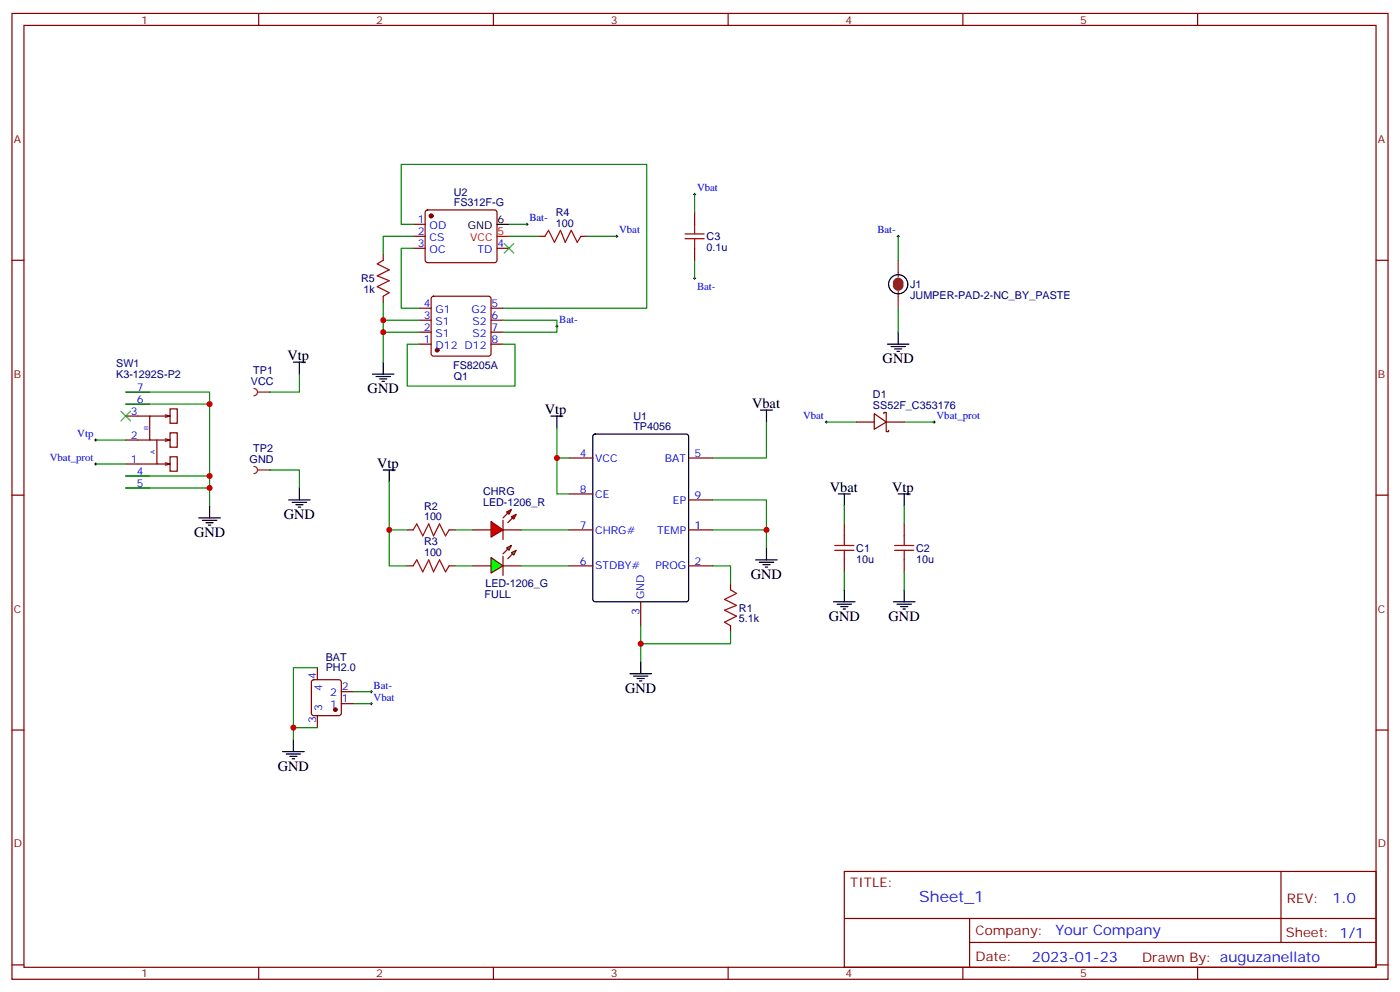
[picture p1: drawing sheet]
<svg xmlns="http://www.w3.org/2000/svg" width="412mm" height="292mm" viewBox="0 0 412 292" stroke-linecap="round" stroke-linejoin="round" font-family="sans-serif">
<g fill="none" stroke="#870000" stroke-width=".35">
<path d="M3.5 4h405.4v284.3h-405.4zM7.1 7.5h398.2v277.3h-398.2zM76.2 4v3.5M145.3 4v3.5M214.5 4v3.5M283.6 4v3.5M352.8 4v3.5M3.5 76.6h3.6M405.3 76.6h3.6M167.6 134.8h7M202.8 134.8h7.1M3.5 145.8h3.6"/>
<path d="M167.6 156h7M167.6 145.4h7M202.8 156h7.1M202.8 147.2h7.1M405.3 145.8h3.6M167.6 166.6h7M188.7 177.2v7M202.8 166.6h7.1M3.5 214.9h3.6M405.3 214.9h3.6M248.7 256.5h156.6v28.3h-156.6zM377.3 256.6v20.8"/>
<path d="M248.7 270.4h156.5M285.6 277.4h119.6M285.6 270.4v14.1M3.5 284.1h3.6M76.2 284.8v3.5M145.3 284.8v3.5M214.5 284.8v3.5M283.6 284.8v3.5M352.8 284.8v3.5M405.3 284.1h3.6"/>
</g>
<path d="M174.9 128l.4-.2h26.8l.7 .4v48.3l-.4 .6-27.1 .1-.6-.5-.1-48.2z" fill="none" stroke="#000" stroke-width=".35"/>
<path d="M74.8 114.4a1.06 1.06 0 0 1 1 1 1.06 1.06 0 0 1-1 1.1M75.8 115.4h3.6" fill="none" stroke="#8c2424" stroke-width=".35"/>
<circle cx="79.4" cy="115.4" r=".18" fill="#8c2424"/>
<path d="M74.8 137.3a1.06 1.06 0 0 1 1 1.1 1.06 1.06 0 0 1-1 1M75.8 138.4h3.6" fill="none" stroke="#8c2424" stroke-width=".35"/>
<circle cx="79.4" cy="138.4" r=".18" fill="#8c2424"/>
<g fill="none" stroke="#000" stroke-width=".35">
<path d="M86.4 106.6h3.6M88.2 106.6v3.5M162.3 122.5h3.5M164 122.5v3.5M224 120.7h3.5M225.8 120.7v3.5M85 147.2h6.4M86.1 147.9h4.2M87.1 148.6h2.2M87.8 149.3h.7M88.2 143.7v3.5M222.6 164.8h6.4"/>
<path d="M223.7 165.5h4.2M224.7 166.2h2.1M225.4 166.9h.7M225.8 161.3v3.5M185.6 198.3h6.3M186.6 199h4.3M187.7 199.7h2.1M188.7 194.8v3.5M188.4 200.4h.7"/>
</g>
<path d="M88.2 110.1v5.3h-8.8M79.4 138.4h8.8v5.3M164 126v8.8h3.6M225.8 124.2v10.6h-15.9M209.9 156h15.9v5.3M209.9 166.6h5.3v5.3M188.7 184.2v10.6M215.2 186v3.5h-26.5" fill="none" stroke="#008700" stroke-width=".35"/>
<path d="M215.2 173.6l1.8 1.1-3.6 1.8 3.6 1.7-3.6 1.4 3.6 1.8-3.6 1.8 1.8 1" fill="none" stroke="#a10000" stroke-width=".35"/>
<path d="M139.3 166.6h5.3M148.2 166.6h5.3M215.2 171.9v1.7M215.2 184.2v1.8" fill="none" stroke="#870000" stroke-width=".35"/>
<path d="M27.9 136.6h.7M28.2 136.2v.7M243.1 124.2h.7M243.4 123.9v.7M274.8 124.2h.7M275.2 123.9v.7" fill="none" stroke="#000" stroke-width=".29"/>
<g fill="#0f0" stroke="#870000" stroke-width=".35">
<path d="M150.6 162.7l1.4-.7-.7 1.4z"/>
<path d="M149.2 161.3l1.4-.7-.7 1.4z"/>
</g>
<g fill="#870000" stroke="#870000" stroke-width=".35">
<path d="M149.6 164.5l1.4-1.4z"/>
<path d="M148.2 163.1l1.4-1.5z"/>
</g>
<path d="M148.2 163.8v5.6z" fill="#f00" stroke="#870000" stroke-width=".35"/>
<path d="M144.6 164.1l3.6 2.5-3.6 2.1z" fill="#0f0" stroke="#870000" stroke-width=".35"/>
<path d="M164 134.8v10.6h3.6" fill="none" stroke="#008700" stroke-width=".35"/>
<g fill="#f00" stroke="#870000" stroke-width=".35">
<path d="M144.6 153.5l3.6 2.5-3.6 2.1z"/>
<path d="M148.2 153.2v5.6z"/>
</g>
<g fill="#870000" stroke="#870000" stroke-width=".35">
<path d="M149.6 151.1l-1.4 1.4z"/>
<path d="M149.6 153.9l1.4-1.4z"/>
</g>
<g fill="#f00" stroke="#870000" stroke-width=".35">
<path d="M149.2 150.7l1.4-.7-.7 1.4z"/>
<path d="M150.6 152.1l1.4-.7-.7 1.4z"/>
</g>
<g fill="none" stroke="#870000" stroke-width=".35">
<path d="M112.9 74.9v1.7M121.7 66h3.5M121.7 69.6h3.5M121.7 73.1h3.5M125.5 62l.4-.2h19.8l.5 .2 .2 .5-.1 14.4-.6 .4h-20l-.5-.7v-14.1zM146.4 73.1h3.5M158.7 69.6h1.8M171.1 69.6h1.8M204.6 62.5v3.5M204.6 73.1v3.5M112.9 87.2v1.8M123.5 97.8h3.5"/>
<path d="M123.5 94.3h3.5M123.5 90.7h3.5M127.2 87.4l.5-.2h16.2l.5 .2 .2 .5v16.2l-.2 .5-.5 .2h-16.2l-.5-.2-.2-.5v-16.2zM144.6 97.8h3.6M144.6 94.3h3.6M144.6 90.7h3.6M37 119h7.1M37 115.4h7.1M123.5 101.3h3.5M144.6 101.3h3.6M37 122.5h7.1M37 129.5h7.1"/>
<path d="M37 136.6h9.2M46.2 129.5v7.1h3.9M48.7 136.2l1.4 .4M48.7 129.2l1.4 .3M48.7 122.1l1.4 .4M50.1 134.5h2.1v4.2h-2.1zM50.1 127.4h2.1v4.3h-2.1zM50.1 120.4h2.1v4.2h-2.1zM50.1 122.5h-6v7h6M50.1 136.6l-1.4 .3M50.1 129.5l-1.4 .4M50.1 122.5l-1.4 .3"/>
<path d="M252.2 124.2h5.3M257.5 121.8l3.6 2.4-3.6 2.2zM260.3 121.8v-.4h.8v5.7h.7v-.4M261.1 124.2h5.2M37 140.1h7.1M37 143.7h7.1M119.9 156h1.8M132.3 156h1.8M139.3 156h5.3M148.2 156h5.3M248.7 154.2v3.6M266.3 154.2v3.6"/>
<path d="M119.9 166.6h1.8M132.3 166.6h1.8M248.7 164.8v3.5M266.3 164.8v3.5M93.5 196.6v3.5M92 200.3l.4-.2h7.4l.5 .2 .2 .5v9.2l-.2 .5-.5 .2h-7.4l-.5-.3-.2-.4v-9.2zM93.5 210.7v3.5M100.5 203.6h3.6M100.5 207.2h3.6"/>
</g>
<g fill="none" stroke="#008700" stroke-width=".35">
<path d="M204.6 57.2v5.3M121.7 73.1h-3.5v17.6h5.3M121.7 66h-3.5v-17.6h72.3v42.3h-42.3M121.7 69.6h-8.8v5.3M149.9 69.6h8.8M149.9 66h5.3M172.9 69.6h8.8M204.6 76.6v5.3M264.6 69.6v7M112.9 97.8h10.6M112.9 89v5.3M123.5 94.3h-10.6v12.3"/>
<path d="M148.2 94.3h15.8v3.5h-15.8M264.6 90.7v7.1M37 119h24.7v21.1M37 115.4h24.7v3.6M123.5 101.3h-3.6v12.4h31.8v-12.4h-3.5M28.2 129.5h8.8M28.2 136.6h8.8M243.4 124.2h8.8M266.3 124.2h8.9M37 143.7h24.7v5.2M37 140.1h24.7v3.6M114.7 141.9v14.1h5.2"/>
<path d="M114.7 156v10.6h5.2M134.1 156h5.2M153.5 156h14.1M209.9 147.2h15.9v8.8M248.7 148.9v5.3M266.3 148.9v5.3M134.1 166.6h5.2M153.5 166.6h14.1M248.7 168.3v5.3M266.3 168.3v5.3M93.5 196.6h-7.1v21.1M86.4 214.2h7.1"/>
<path d="M104.1 207.2h5.3M104.1 203.6h5.3"/>
</g>
<g fill="none" stroke="#a10000" stroke-width=".35">
<path d="M112.9 76.6l-1.8 1.1 3.6 1.7-3.6 1.8 3.6 1.4-3.6 1.8 3.6 1.7-1.8 1.1M160.5 69.6l1.1-1.8 1.7 3.5 1.8-3.5 1.4 3.5 1.8-3.5 1.7 3.5 1.1-1.7M201.8 70.3h5.6M201.8 68.9h5.6M204.6 66v2.9M204.6 70.3v2.8M121.7 156l1.1-1.8 1.7 3.6 1.8-3.6 1.4 3.6 1.8-3.6 1.7 3.6 1.1-1.8M248.7 157.8v2.8M266.3 157.8v2.8M121.7 166.6l1.1-1.8 1.7 3.5 1.8-3.5 1.4 3.5 1.8-3.5 1.7 3.5 1.1-1.7M245.9 162h5.6M245.9 160.6h5.6"/>
<path d="M248.7 162v2.8M263.5 162h5.7M263.5 160.6h5.7M266.3 162v2.8"/>
</g>
<g fill="none" stroke="#000" stroke-width=".35">
<path d="M146.4 66h3.5M264.6 97.8v3.5M109.7 110.1h6.4M110.8 110.8h4.2M111.8 111.5h2.1M112.5 112.3h.7M112.9 106.6v3.5M261.4 101.3h6.4M262.5 102h4.2M263.5 102.7h2.1M264.2 103.4h.7M112.9 138.4h3.5"/>
<path d="M114.7 138.4v3.5M58.6 152.5h6.3M59.6 153.2h4.3M60.7 153.9h2.1M61.4 154.6h.7M61.7 148.9v3.6M246.9 145.4h3.6M248.7 145.4v3.5M264.6 145.4h3.5M266.3 145.4v3.5M245.5 177.2h6.4M246.6 177.9h4.2"/>
<path d="M247.6 178.6h2.2M248.4 179.3h.7M248.7 173.6v3.6M263.2 177.2h6.3M264.2 177.9h4.3M265.3 178.6h2.1M266 179.3h.7M266.3 173.6v3.6M86.4 217.7v3.6M83.3 221.3h6.3M84.3 222h4.2M85.4 222.7h2.1"/>
<path d="M86.1 223.4h.7"/>
<circle cx="264.6" cy="83.7" r="2.82"/>
</g>
<g fill="none" stroke="#000" stroke-width=".29">
<path d="M204.3 57.2h.7M204.6 56.9v.7M154.9 66h.7M155.2 65.7v.7M181.3 69.6h.7M181.7 69.2v.7M264.2 69.6h.7M264.6 69.2v.7M163.7 96h.7M164 95.7v.7M204.3 81.9h.7M204.6 81.6v.7"/>
<path d="M27.9 129.5h.7M28.2 129.2v.7M109 207.2h.7M109 203.6h.7M109.4 203.3v.7M109.4 206.8v.7"/>
</g>
<g fill="#870000" stroke="#870000" stroke-width=".35">
<circle cx="127" cy="63.6" r=".53"/>
<circle cx="128.8" cy="103.1" r=".53"/>
<circle cx="98.8" cy="208.9" r=".53"/>
</g>
<path d="M146.4 69.6h3.5" fill="none" stroke="#f00" stroke-width=".35"/>
<path d="M148.5 71.7l2.8 2.8M151.3 71.7l-2.8 2.8M35.6 121.1l2.9 2.8M38.5 121.1l-2.9 2.8" fill="none" stroke="#3c3" stroke-width=".35"/>
<path d="M263.9 83.3a.71 .71 0 0 1 .7-.7 .71 .71 0 0 1 .7 .7M263.9 84a.71 .71 0 0 0 .7 .7 .71 .71 0 0 0 .7-.7" fill="none" stroke="#8c2424" stroke-width="1.8"/>
<path d="M264.6 76.6v5M264.6 85.8v4.9" fill="none" stroke="#8c2424" stroke-width=".35"/>
<g fill="#c00">
<circle cx="188.7" cy="189.5" r=".88"/>
<circle cx="164" cy="134.8" r=".88"/>
<circle cx="114.7" cy="156" r=".88"/>
<circle cx="225.8" cy="156" r=".88"/>
<circle cx="61.7" cy="143.7" r=".88"/>
<circle cx="61.7" cy="140.1" r=".88"/>
<circle cx="61.7" cy="119" r=".88"/>
<circle cx="112.9" cy="97.8" r=".88"/>
<circle cx="112.9" cy="94.3" r=".88"/>
<circle cx="86.4" cy="214.2" r=".88"/>
</g>
<text font-size="4.6" fill="#00f" x="270.8" y="265.6">Sheet_1</text>
<g font-size="4.2">
<text x="84.7" y="105.9">Vtp</text>
<text x="260" y="107">GND</text>
<text x="108.3" y="115.8">GND</text>
<text x="160.5" y="121.8">Vtp</text>
<text x="221.5" y="120">Vbat</text>
<text x="111.1" y="137.7">Vtp</text>
<text x="244.5" y="144.7">Vbat</text>
<text x="262.8" y="144.7">Vtp</text>
<text x="83.6" y="152.8">GND</text>
<text x="57.1" y="158.1">GND</text>
<text x="221.2" y="170.5">GND</text>
<text x="244.1" y="182.8">GND</text>
<text x="261.8" y="182.8">GND</text>
<text x="184.1" y="204">GND</text>
<text x="81.8" y="226.9">GND</text>
</g>
<g font-size="4.2" fill="#00f">
<text x="392.5" y="265.8">1.0</text>
<text x="310.9" y="275.4">Your Company</text>
<text x="304" y="283.2">2023-01-23</text>
</g>
<g font-size="3.9" fill="#800">
<text x="250.5" y="261.1">TITLE:</text>
<text x="379.1" y="265.8">REV:</text>
<text x="287.4" y="275.3">Company:</text>
<text x="378.7" y="275.9">Sheet: 1/1</text>
<text x="287.4" y="283">Date:</text>
<text x="336.4" y="283.1">Draw</text>
<text x="346.6" y="283.1">n By: auguzanellato</text>
</g>
<g font-size="3.2" fill="#800">
<text x="41.6" y="6.9">1</text>
<text x="110.8" y="6.9">2</text>
<text x="179.9" y="6.9">3</text>
<text x="249.1" y="6.9">4</text>
<text x="318.2" y="6.9">5</text>
<text x="4.1" y="42.1">A</text>
<text x="405.9" y="42.1">A</text>
<text x="4.1" y="111.2">B</text>
<text x="405.9" y="111.2">B</text>
<text x="4.1" y="180.3">C</text>
<text x="405.9" y="180.3">C</text>
<text x="4.1" y="249.5">D</text>
<text x="405.9" y="249.5">D</text>
<text x="41.6" y="287.8">1</text>
<text x="110.8" y="287.8">2</text>
<text x="179.9" y="287.8">3</text>
<text x="249.1" y="287.8">4</text>
<text x="318.2" y="287.8">5</text>
</g>
<g font-size="3.2" fill="#000080">
<text x="133.7" y="57.6">U2</text>
<text x="133.7" y="60.7">FS312F-G</text>
<text x="163.7" y="63.6">R4</text>
<text x="163.7" y="66.7">100</text>
<text x="208.1" y="70.7">C3</text>
<text x="208.1" y="73.9">0.1u</text>
<text x="106.4" y="83">R5</text>
<text x="107.1" y="86.3">1k</text>
<text x="268.1" y="88">JUMPER-PAD-2-NC_BY_PASTE</text>
<text x="268.1" y="84.8">J1</text>
<text x="34.2" y="111.3">K3-1292S-P2</text>
<text x="34.2" y="108.1">SW1</text>
<text x="73.9" y="113.3">VCC</text>
<text x="74.6" y="110.1">TP1</text>
<text x="133.5" y="108.5">FS8205A</text>
<text x="133.7" y="111.7">Q1</text>
<text x="257.2" y="117.1">D1</text>
<text x="186.6" y="123.5">U1</text>
<text x="257.2" y="120.4">SS52F_C353176</text>
<text x="186.6" y="126.7">TP4056</text>
<text x="73.5" y="136.2">GND</text>
<text x="74.6" y="133.1">TP2</text>
<text x="124.9" y="150">R2</text>
<text x="142.3" y="148.9">LED-1206_R</text>
<text x="142.3" y="145.8">CHRG</text>
<text x="124.9" y="153.2">100</text>
<text x="124.9" y="160.6">R3</text>
<text x="124.9" y="163.8">100</text>
<text x="252.2" y="165.6">10u</text>
<text x="252.2" y="162.4">C1</text>
<text x="269.9" y="165.6">10u</text>
<text x="269.9" y="162.4">C2</text>
<text x="143" y="172.9">LED-1206_G</text>
<text x="142.8" y="176.1">FULL</text>
<text x="217.7" y="183.2">5.1k</text>
<text x="217.7" y="180">R1</text>
<text x="96" y="197.7">PH2.0</text>
<text x="96" y="194.5">BAT</text>
</g>
<g font-size="3.2" fill="#00f">
<text x="205.3" y="56.3">Vbat</text>
<text x="123" y="65.7">1</text>
<text x="155.9" y="65.2">Bat-</text>
<text x="123" y="69.2">2</text>
<text x="126.5" y="67.5">OD</text>
<text x="126.5" y="71">CS</text>
<text x="182.4" y="68.7">Vbat</text>
<text x="258.4" y="68.7">Bat-</text>
<text x="123" y="72.7">3</text>
<text x="126.5" y="74.5">OC</text>
<text x="140.7" y="74.5">TD</text>
<text x="146.6" y="72.7">4</text>
<text x="205.3" y="85.3">Bat-</text>
<text x="124.8" y="93.9">3</text>
<text x="124.8" y="90.4">4</text>
<text x="128.3" y="95.7">S1</text>
<text x="128.3" y="92.1">G1</text>
<text x="138.9" y="92.1">G2</text>
<text x="139.1" y="95.7">S2</text>
<text x="144.8" y="90.4">5</text>
<text x="144.8" y="93.9">6</text>
<text x="164.7" y="95.1">Bat-</text>
<text x="124.8" y="101">1</text>
<text x="124.8" y="97.4">2</text>
<text x="128.3" y="99.2">S1</text>
<text x="139.1" y="99.2">S2</text>
<text x="144.8" y="97.4">7</text>
<text x="144.8" y="101">8</text>
<text x="128.3" y="102.7">D12 D12</text>
<text x="40.3" y="118.6">6</text>
<text x="40.3" y="115.1">7</text>
<text x="38.6" y="122.1">3</text>
<text x="236.6" y="123.4">Vbat</text>
<text x="275.9" y="123.4">Vbat_prot</text>
<text x="22.8" y="128.7">Vtp</text>
<text x="38.6" y="129.2">2</text>
<text x="14.7" y="135.7">Vbat_prot</text>
<text x="38.6" y="136.2">1</text>
<text x="170.8" y="134.5">4</text>
<text x="175.3" y="135.9">VCC</text>
<text x="195.8" y="135.9">BAT</text>
<text x="204.6" y="134.5">5</text>
<text x="40.3" y="139.8">4</text>
<text x="40.3" y="143.3">5</text>
<text x="170.8" y="145.1">8</text>
<text x="175.3" y="146.5">CE</text>
<text x="198.2" y="148.2">EP</text>
<text x="204.6" y="146.8">9</text>
<text x="170.8" y="155.6">7</text>
<text x="204.6" y="155.6">1</text>
<text x="175.3" y="157.1">CHRG#</text>
<text x="193.6" y="157.1">TEMP</text>
<text x="170.8" y="166.2">6</text>
<text x="175.3" y="167.6">STDBY#</text>
<text x="193.1" y="167.6">PROG</text>
<text x="204.6" y="166.2">2</text>
<text x="189.8" y="176.5" transform="rotate(-90 189.8 176.5)">GND</text>
<text x="188.4" y="180.9" transform="rotate(-90 188.4 180.9)">3</text>
<text x="93.1" y="199.9" transform="rotate(-90 93.1 199.9)">4</text>
<text x="94.9" y="203.4" transform="rotate(-90 94.9 203.4)">4</text>
<text x="100.7" y="203.3">2</text>
<text x="110.1" y="202.7">Bat-</text>
<text x="94.9" y="209.4" transform="rotate(-90 94.9 209.4)">3</text>
<text x="97.2" y="205">2</text>
<text x="97.2" y="208.6">1</text>
<text x="100.7" y="206.8">1</text>
<text x="110.1" y="206.3">Vbat</text>
<text x="93.1" y="212.9" transform="rotate(-90 93.1 212.9)">3</text>
</g>
<g font-size="3.2">
<text x="146.6" y="65.7">6</text>
<text x="137.8" y="67.5">GND</text>
</g>
<g font-size="3.2" fill="#f00">
<text x="138.5" y="71">VCC</text>
<text x="146.6" y="69.2">5</text>
</g>
<g font-size="1.8" fill="#00f">
<text x="43.7" y="126.7" transform="rotate(-90 43.7 126.7)">B</text>
<text x="45.6" y="133.8" transform="rotate(-90 45.6 133.8)">A</text>
</g>
</svg>
